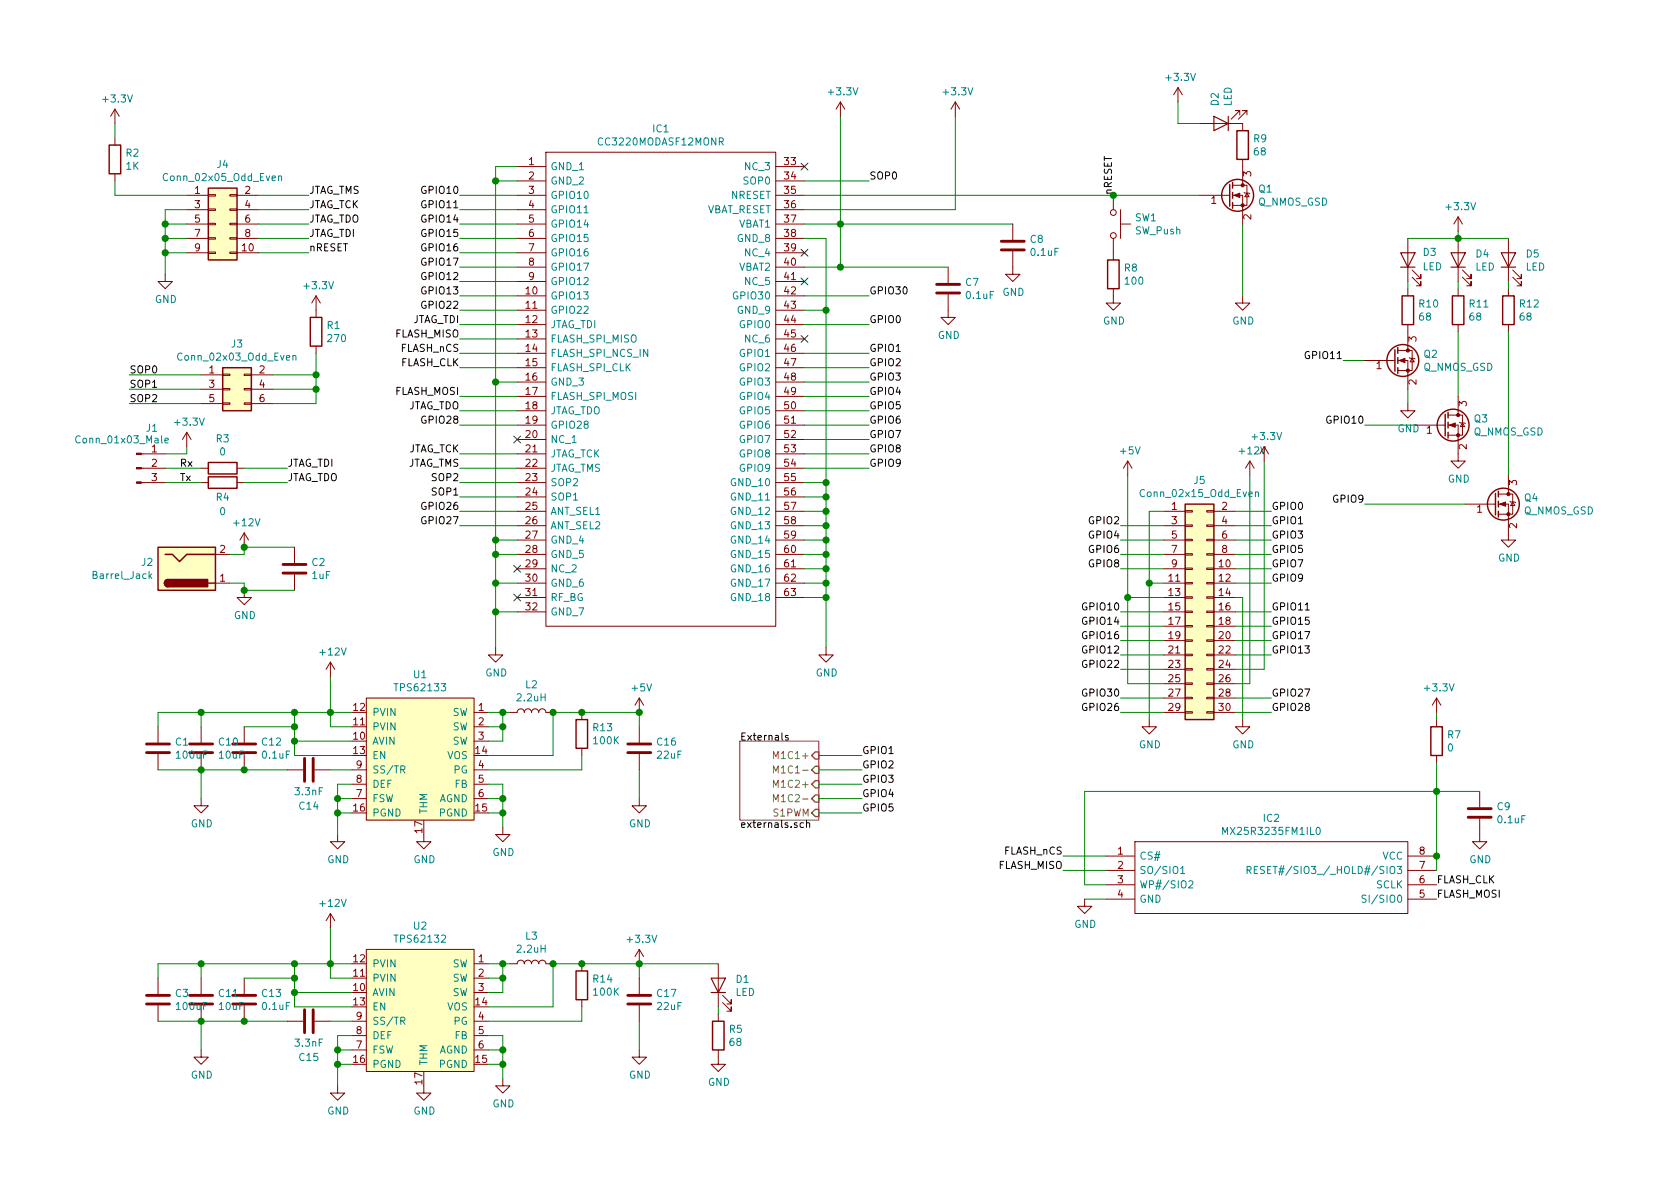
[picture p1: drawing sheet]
<svg xmlns="http://www.w3.org/2000/svg" width="297mm" height="210mm" viewBox="0 0 297 210" stroke-linecap="round" stroke-linejoin="round" font-family="sans-serif">
<g fill="none" stroke="#840000" stroke-width=".18">
<path d="M20.3 19.3v2.5M20.3 19.3l-.7 1.3M20.3 19.3l.8 1.3M148.6 18l-.8 1.3M148.6 18v2.6M148.6 18l.8 1.3M168.9 18l-.8 1.3M168.9 18v2.6M168.9 18l.8 1.3M208.3 15.5l-.8 1.3M208.3 15.5v2.5M208.3 15.5l.7 1.3"/>
<path d="M20.3 24.4v1.2M20.3 30.7v1.3M33 34.5h3.8M33 37.1h3.8M33 39.6h3.8M36.8 39.5h1.3v.2h-1.3zM36.8 37h1.3v.2h-1.3zM36.8 34.4h1.3v.3h-1.3zM40.6 39.5h1.3v.2h-1.3zM40.6 37h1.3v.2h-1.3zM40.6 34.4h1.3v.3h-1.3zM41.9 34.5h3.8"/>
<path d="M41.9 37.1h3.8M41.9 39.6h3.8M91.4 29.5h5.1M91.4 32h5.1M91.4 34.5h5.1M91.4 37.1h5.1M91.4 39.6h5.1M96.5 26.9h40.7v83.8h-40.7zM137.2 29.5h5M137.2 32h5M137.2 34.5h5M137.2 37.1h5"/>
<path d="M137.2 39.6h5M179.1 39.6v2.8M196.8 34.5v2.6M198.1 39.6h1.8M198.1 37.1v5.1M212.1 34.5h5.1M212.1 21.8h7.6v1.3M217.2 34.5h.2M217.9 34.5h1.8v5.1M217.9 32.8h1.8M219.2 20.3v-.7h-.8h.8l-1.5 1.5M219.7 32.8h.8v3.5h-2.6"/>
<path d="M219.7 28.2v4.6M220 34l.1 .2h.8l.1 .1M220.5 20.3v-.7h-.8h.8l-1.6 1.5M220.5 34.2l.4 .6h-.8zM257.8 38.3v2.6M257.8 38.3l-.8 1.3M257.8 38.3l.8 1.3M29.2 48.5v1.3h1.3l-1.3 1.2-1.3-1.2h1.3M33 42.2h3.8M33 44.7h3.8M36.8 44.6h1.3v.2h-1.3zM36.8 42h1.3v.3h-1.3z"/>
<path d="M40.6 44.6h1.3v.2h-1.3zM40.6 42h1.3v.3h-1.3zM41.9 42.2h3.8M41.9 44.7h3.8M55.9 52.3v3.8M55.9 52.3l-.8 1.3M55.9 52.3l.7 1.3M91.4 52.3h5.1M91.4 54.9h5.1M91.4 57.4h5.1M91.4 59.9h5.1M91.4 42.2h5.1"/>
<path d="M91.4 44.7h5.1M91.4 47.2h5.1M91.4 49.8h5.1M137.2 52.3h5M137.2 54.9h5M137.2 57.4h5M137.2 59.9h5M137.2 42.2h5M137.2 44.7h5M137.2 47.2h5M137.2 49.8h5M167.6 52.1v4h1.3l-1.3 1.3-1.2-1.3h1.2"/>
<path d="M167.6 47.2v2.8M179.1 44.4v4.1h1.2l-1.2 1.3-1.3-1.3h1.3M196.8 51v2.6h1.3l-1.3 1.3-1.2-1.3h1.2M196.8 42.2v3.8M219.7 52.3v1.3h1.3l-1.3 1.3-1.3-1.3h1.3M248.9 42.2v7.6M248.9 51v1.3M248.9 57.4v4.6M249.7 49l1.5 1.5v-.7v.7h-.8M249.7 47.7l1.5 1.6v-.8v.8h-.8M257.8 42.2v7.6M257.8 51v1.3"/>
<path d="M257.8 57.4v1.3M258.6 49l1.5 1.5v-.7v.7h-.8M258.6 47.7l1.5 1.6v-.8v.8h-.8M266.7 42.2v7.6M266.7 51v1.3M266.7 57.4v1.3M267.5 49l1.5 1.5v-.7v.7h-.8M267.5 47.7l1.5 1.6v-.8v.8h-.8M33 76.4l-.7 1.3M33 76.4v2.6M33 76.4l.8 1.3M35.6 66.3h3.8"/>
<path d="M35.6 68.8h3.8M35.6 71.4h3.8M39.4 71.2h1.2v.3h-1.2zM39.4 68.7h1.2v.3h-1.2zM39.4 66.2h1.2v.2h-1.2zM43.2 71.2h1.2v.3h-1.2zM43.2 68.7h1.2v.3h-1.2zM43.2 66.2h1.2v.2h-1.2zM44.4 66.3h3.9M44.4 68.8h3.9M44.4 71.4h3.9M55.9 61.2v1.3"/>
<path d="M91.4 62.5h5.1M91.4 65h5.1M91.4 67.6h5.1M91.4 70.1h5.1M91.4 72.6h5.1M91.4 75.2h5.1M91.4 77.7h5.1M137.2 62.5h5M137.2 65h5M137.2 67.6h5M137.2 70.1h5M137.2 72.6h5"/>
<path d="M137.2 75.2h5M137.2 77.7h5M241.3 63.7h5.1M246.4 63.7h.2M247.1 63.7h1.8v5.1M247.1 62h1.8M248.9 71.4v1.2h1.3l-1.3 1.3-1.3-1.3h1.3M248.9 62h.8v3.5h-2.6M249.2 63.2l.1 .2h.8l.1 .1M249.7 63.4l.4 .6h-.8zM250.2 75.2h5.1M255.3 75.2h.2"/>
<path d="M256 75.2h1.8v6.3h1.3l-1.3 1.3-1.3-1.3h1.3M256 73.4h1.8M257.8 73.4h.8v3.6h-2.6M257.8 70.1v3.3M258.1 74.7l.1 .1h.8l.1 .1M258.6 74.8l.4 .6h-.8zM25 80.3h4.2M25 82.8h4.2M25 85.3h4.2M35.6 82.8h1.2M35.6 85.3h1.2M38.1 98h2.5"/>
<path d="M41.9 82.8h1.3M41.9 85.3h1.3M43.2 94.2l-.8 1.3M43.2 94.2v2.6M43.2 94.2l.7 1.3M52.1 96.8v2.8M91.4 80.3h5.1M91.4 82.8h5.1M91.4 85.3h5.1M91.4 87.9h5.1M91.4 90.4h5.1M91.4 93h5.1"/>
<path d="M91.4 95.5h5.1M91.4 98h5.1M137.2 80.3h5M137.2 82.8h5M137.2 85.3h5M137.2 87.9h5M137.2 90.4h5M137.2 93h5M137.2 95.5h5M137.2 98h5M199.4 81.5l-.8 1.3M199.4 81.5v2.6"/>
<path d="M199.4 81.5l.8 1.3M205.7 90.4h3.8M205.7 93h3.8M205.7 95.5h3.8M205.7 98h3.8M209.5 97.9h1.3v.3h-1.3zM209.5 95.4h1.3v.2h-1.3zM209.5 92.8h1.3v.3h-1.3zM209.5 90.3h1.3v.2h-1.3zM213.4 97.9h1.2v.3h-1.2zM213.4 95.4h1.2v.2h-1.2zM213.4 92.8h1.2v.3h-1.2z"/>
<path d="M213.4 90.3h1.2v.2h-1.2zM214.6 90.4h3.8M214.6 93h3.8M214.6 95.5h3.8M214.6 98h3.8M221 81.5l-.8 1.3M221 81.5v2.6M221 81.5l.7 1.3M224.3 80.3l-.8-1.3v2.5M259.1 89.1h5.1M264.2 89.1h.2M264.9 89.1h1.8v6.4h1.3l-1.3 1.3-1.3-1.3h1.3"/>
<path d="M264.9 87.4h1.8M266.7 87.4h.8v3.5h-2.6M266.7 84.1v3.3M267 88.6l.1 .2h.7l.2 .1M267.5 88.8l.3 .6h-.7zM38.1 103.1h2.5M43.2 104.4v1.3h1.2l-1.2 1.2-1.3-1.2h1.3M52.1 101.6v2.8M58.4 117.1l-.7 1.3M58.4 117.1v2.5M58.4 117.1l.8 1.3M87.6 114.5v1.3h1.3l-1.3 1.3-1.2-1.3h1.2"/>
<path d="M91.4 100.6h5.1M91.4 103.1h5.1M91.4 105.7h5.1M91.4 108.2h5.1M137.2 100.6h5M137.2 103.1h5M137.2 105.7h5M146 114.5v1.3h1.3l-1.3 1.3-1.2-1.3h1.2M205.7 100.6h3.8M205.7 103.1h3.8M205.7 105.7h3.8M205.7 108.2h3.8"/>
<path d="M205.7 110.7h3.8M205.7 113.3h3.8M205.7 115.8h3.8M205.7 118.4h3.8M209.5 118.2h1.3v.3h-1.3zM209.5 115.7h1.3v.2h-1.3zM209.5 113.2h1.3v.2h-1.3zM209.5 110.6h1.3v.3h-1.3zM209.5 108.1h1.3v.2h-1.3zM209.5 105.5h1.3v.3h-1.3zM209.5 103h1.3v.2h-1.3zM209.5 100.5h1.3v.2h-1.3z"/>
<path d="M213.4 118.2h1.2v.3h-1.2zM213.4 115.7h1.2v.2h-1.2zM213.4 113.2h1.2v.2h-1.2zM213.4 110.6h1.2v.3h-1.2zM213.4 108.1h1.2v.2h-1.2zM213.4 105.5h1.2v.3h-1.2zM213.4 103h1.2v.2h-1.2zM213.4 100.5h1.2v.2h-1.2zM214.6 100.6h3.8M214.6 103.1h3.8M214.6 105.7h3.8M214.6 108.2h3.8"/>
<path d="M214.6 110.7h3.8M214.6 113.3h3.8M214.6 115.8h3.8M214.6 118.4h3.8M27.9 128.5v2.8M27.9 133.3v2.8M35.6 128.5v2.8M35.6 133.3v2.8M43.2 128.5v2.8M43.2 133.3v2.8M50.8 136.1h2.8M55.6 136.1h2.8"/>
<path d="M62.2 136.1h2.6M62.2 138.7h2.6M64.8 123.4h19v21.6h-19zM83.8 126h2.6M83.8 128.5h2.6M83.8 131.1h2.6M83.8 136.1h2.6M83.8 138.7h2.6M90.2 126h1.2a.63 .63 0 0 1 .7-.7 .63 .63 0 0 1 .6 .7 .63 .63 0 0 1 .6-.7 .63 .63 0 0 1 .7 .7 .63 .63 0 0 1 .6-.7 .63 .63 0 0 1 .6 .7 .63 .63 0 0 1 .7-.7 .63 .63 0 0 1 .6 .7h1.3M102.9 126v1.2M102.9 132.3v1.3M113 123.4v2.6"/>
<path d="M113 128.5v2.8M113 133.3v2.8M113 123.4l-.7 1.3M113 123.4l.8 1.3M203.2 127.2v1.3h1.3l-1.3 1.3-1.3-1.3h1.3M205.7 120.9h3.8M205.7 123.4h3.8M205.7 126h3.8M209.5 125.9h1.3v.2h-1.3zM209.5 123.3h1.3v.3h-1.3zM209.5 120.8h1.3v.2h-1.3zM213.4 125.9h1.2v.2h-1.2z"/>
<path d="M213.4 123.3h1.2v.3h-1.2zM213.4 120.8h1.2v.2h-1.2zM214.6 120.9h3.8M214.6 123.4h3.8M214.6 126h3.8M219.7 127.2v1.3h1.3l-1.3 1.3-1.3-1.3h1.3M254 123.4v2.6M254 127.2v1.3M254 133.6v1.3M254 123.4l-.8 1.3M254 123.4l.8 1.3M261.6 139.9v2.8"/>
<path d="M35.6 141.2v1.3h1.2l-1.2 1.3-1.3-1.3h1.3M59.7 147.6v1.2h1.3l-1.3 1.3-1.3-1.3h1.3M62.2 141.2h2.6M74.9 147.6v1.2h1.3l-1.3 1.3-1.2-1.3h1.2M83.8 141.2h2.6M88.9 146.3v1.3h1.3l-1.3 1.2-1.3-1.2h1.3M113 141.2v1.3h1.3l-1.3 1.3-1.2-1.3h1.2M191.8 159v1.3h1.2l-1.2 1.2-1.3-1.2h1.3M195.6 151.4h5.1M195.6 153.9h5.1M195.6 156.5h5.1M195.6 159h5.1"/>
<path d="M200.7 148.8h48.2v12.7h-48.2zM248.9 151.4h5.1M248.9 153.9h5.1M248.9 156.5h5.1M248.9 159h5.1M261.6 144.8v4h1.3l-1.3 1.3-1.3-1.3h1.3M27.9 173v2.8M27.9 177.8v2.8M35.6 173v2.8M35.6 177.8v2.8M43.2 173v2.8M43.2 177.8v2.8"/>
<path d="M58.4 161.5v2.6M58.4 161.5l-.7 1.3M58.4 161.5l.8 1.3M64.8 167.9h19v21.6h-19zM83.8 170.4h2.6M83.8 173h2.6M83.8 175.5h2.6M90.2 170.4h1.2a.63 .63 0 0 1 .7-.6 .63 .63 0 0 1 .6 .6 .63 .63 0 0 1 .6-.6 .63 .63 0 0 1 .7 .6 .63 .63 0 0 1 .6-.6 .63 .63 0 0 1 .6 .6 .63 .63 0 0 1 .7-.6 .63 .63 0 0 1 .6 .6h1.3M102.9 170.4v1.3M102.9 176.8v1.2M113 167.9v2.5M113 173v2.8"/>
<path d="M113 177.8v2.8M113 167.9l-.7 1.3M113 167.9l.8 1.3M127 170.4v7.6M127 179.3v1.3M127.8 177.3l1.5 1.5v-.8v.8h-.8M127.8 176l1.5 1.5v-.7v.7h-.8M35.6 185.7v1.2h1.2l-1.2 1.3-1.3-1.3h1.3M50.8 180.6h2.8M55.6 180.6h2.8M59.7 192v1.3h1.3l-1.3 1.3-1.3-1.3h1.3M62.2 180.6h2.6"/>
<path d="M62.2 183.1h2.6M62.2 185.7h2.6M74.9 192v1.3h1.3l-1.3 1.3-1.2-1.3h1.2M83.8 180.6h2.6M83.8 183.1h2.6M83.8 185.7h2.6M88.9 190.7v1.3h1.3l-1.3 1.3-1.3-1.3h1.3M113 185.7v1.2h1.3l-1.3 1.3-1.2-1.3h1.2M127 185.7v2.5h1.3l-1.3 1.3-1.3-1.3h1.3"/>
<circle cx="196.9" cy="37.6" r=".51"/>
<circle cx="196.9" cy="41.7" r=".51"/>
</g>
<g fill="none" stroke="#008484" stroke-width=".18">
<path d="M49.3 31.2l.1-.1 .3 .1 .1 .7M49.3 31.1v.8M103.3 37.6h.7M29.2 77.9l.6-.1-.1-.3h-.4l-.1 .2v.6h.5M51.8 63l.2-.1h.3v.8M51.8 62.9v.8M222 87.1l.1-.1h.4v.8M222 87v.8M26.5 101.8l.3 .5M26.8 101.5l-.4 .4M70.9 136.1l.6-.1 .1-.1-.1-.3-.2-.2h-.4v1.3M71.2 136.1l.4 .6"/>
<path d="M208.7 153.6l.4-.4v1.3M208.7 154.5h.8M210.2 155.9l.5-.2 .2 .2v.2v.2l-.8 .7h.8M216.2 147.6v-1.3l.4 .9 .4-.9v1.3M220.5 153.9l.6-.1 .1-.5-.2-.1h-.5v1.3M220.8 153.9l.4 .6M221.8 153.8h.4M222.4 153.2h-.6v1.3h.6M223.6 153.3l-.5-.1-.2 .1 .1 .5 .5 .2 .1 .2-.3 .3-.4-.1M232.8 146.4l.2-.1a.67 .67 0 0 1 .4 .6 .67 .67 0 0 1-.4 .7l-.3-.5zM241.5 158.4l-.5-.1-.1 .1v.4l.5 .2 .1 .3-.2 .3-.5-.1M70.9 180.5h.6l.1-.2-.1-.3-.2-.1h-.4v1.2"/>
<path d="M71.2 180.5l.4 .6"/>
</g>
<g fill="none" stroke="#008400" stroke-width=".18">
<path d="M208.3 18v3.8h3.8M20.3 32v2.5h12.7M20.3 21.8v2.6M29.2 39.6h3.8M33 37.1h-3.8v11.4M45.7 39.6h8.9M45.7 37.1h8.9M45.7 34.5h8.9M81.3 39.6h10.1M81.3 37.1h10.1M81.3 34.5h10.1M87.6 32h3.8"/>
<path d="M91.4 29.5h-3.8v85M142.2 32h11.5M142.2 39.6h36.9M142.2 34.5h69.9M148.6 20.6v26.6M168.9 20.6v16.5h-26.7M219.7 39.6v12.7M29.2 42.2h3.8M29.2 44.7h3.8M45.7 42.2h8.9M45.7 44.7h8.9M81.3 42.2h10.1"/>
<path d="M81.3 54.9h10.1M81.3 44.7h10.1M81.3 47.2h10.1M81.3 49.8h10.1M81.3 52.3h10.1M81.3 57.4h10.1M81.3 59.9h10.1M142.2 42.2h3.8v72.3M142.2 54.9h3.8M142.2 47.2h25.4M142.2 52.3h11.5M142.2 57.4h11.5"/>
<path d="M248.9 42.2h17.8M248.9 49.8v1.2M257.8 40.9v1.3M257.8 49.8v1.2M257.8 58.7v11.4M266.7 49.8v1.2M266.7 58.7v25.4M22.9 66.3h12.7M22.9 68.8h12.7M22.9 71.4h12.7M33 79v1.3h-3.8M48.3 66.3h7.6"/>
<path d="M48.3 68.8h7.6M55.9 62.5v8.9h-7.6M81.3 62.5h10.1M81.3 65h10.1M81.3 70.1h10.1M81.3 72.6h10.1M81.3 75.2h10.1M87.6 67.6h3.8M142.2 67.6h11.5M142.2 62.5h11.5M142.2 65h11.5M142.2 70.1h11.5"/>
<path d="M142.2 72.6h11.5M142.2 75.2h11.5M142.2 77.7h11.5M237.5 63.7h3.8M241.3 75.2h8.9M248.9 68.8v2.6M29.2 85.3h6.4M29.2 82.8h6.4M43.2 85.3h7.6M43.2 82.8h7.6M52.1 96.8h-8.9v1.2h-2.6M81.3 85.3h10.1"/>
<path d="M81.3 87.9h10.1M81.3 90.4h10.1M81.3 93h10.1M81.3 80.3h10.1M81.3 82.8h10.1M87.6 95.5h3.8M87.6 98h3.8M142.2 95.5h3.8M142.2 98h3.8M142.2 85.3h3.8M142.2 87.9h3.8M142.2 90.4h3.8"/>
<path d="M142.2 93h3.8M142.2 80.3h11.5M142.2 82.8h11.5M198.1 95.5h7.6M198.1 98h7.6M198.1 93h7.6M199.4 84.1v36.8h6.3M205.7 90.4h-2.5v36.8M218.4 95.5h6.4M218.4 98h6.4M218.4 90.4h6.4M218.4 93h6.4"/>
<path d="M221 84.1v36.8h-2.6M223.5 81.5v36.9h-5.1M241.3 89.1h17.8M40.6 103.1h2.6v1.3h8.9M58.4 119.6v8.9h3.8M87.6 103.1h3.8M87.6 108.2h3.8M142.2 103.1h3.8M142.2 100.6h3.8M142.2 105.7h3.8M198.1 108.2h7.6M198.1 100.6h7.6"/>
<path d="M198.1 110.7h7.6M198.1 113.3h7.6M198.1 115.8h7.6M198.1 118.4h7.6M199.4 105.7h6.3M203.2 103.1h2.5M218.4 103.1h6.4M218.4 108.2h6.4M218.4 100.6h6.4M218.4 105.7h1.3v21.5M218.4 110.7h6.4M218.4 113.3h6.4"/>
<path d="M218.4 115.8h6.4M27.9 136.1h22.9M35.6 126v2.5M35.6 136.1v5.1M43.2 128.5h8.9M52.1 131.1h10.1M52.1 126v7.6h10.1M58.4 136.1h3.8M62.2 126h-34.3v2.5M62.2 138.7h-2.5v8.9M86.4 126h3.8M86.4 138.7h2.5v7.6"/>
<path d="M86.4 128.5h2.5M88.9 126v5.1h-2.5M102.9 133.6v2.5h-16.5M113 128.5v-2.5h-15.2v7.6h-11.4M113 136.1v5.1M144.8 133.6h7.6M144.8 136.1h7.6M144.8 138.7h7.6M198.1 123.4h7.6M198.1 126h7.6M218.4 123.4h6.4M218.4 126h6.4"/>
<path d="M254 126v1.2M254 134.9v19M261.6 139.9h-69.8v16.6h3.8M59.7 141.2h2.5M59.7 143.8h2.5M86.4 141.2h2.5M86.4 143.8h2.5M144.8 141.2h7.6M144.8 143.8h7.6M188 151.4h7.6M188 153.9h7.6M191.8 159h3.8"/>
<path d="M35.6 170.4v2.6M43.2 173h8.9M52.1 170.4v7.6h10.1M52.1 175.5h10.1M58.4 164.1v8.9h3.8M62.2 170.4h-34.3v2.6M86.4 170.4h3.8M86.4 173h2.5M88.9 170.4v5.1h-2.5M102.9 178v2.6h-16.5M113 170.4v2.6M127 170.4h-29.2v7.6h-11.4"/>
<path d="M127 178v1.3M27.9 180.6h22.9M35.6 180.6v5.1M58.4 180.6h3.8M59.7 185.7h2.5M59.7 188.2h2.5M62.2 183.1h-2.5v8.9M86.4 183.1h2.5v7.6M86.4 185.7h2.5M86.4 188.2h2.5M113 180.6v5.1"/>
</g>
<g fill="#008400" stroke="#008400" stroke-width=".25">
<circle cx="87.6" cy="95.5" r=".51"/>
<circle cx="87.6" cy="98" r=".51"/>
<circle cx="87.6" cy="103.1" r=".51"/>
<circle cx="87.6" cy="108.2" r=".51"/>
<circle cx="146.1" cy="87.9" r=".51"/>
<circle cx="146.1" cy="90.4" r=".51"/>
<circle cx="146.1" cy="93" r=".51"/>
<circle cx="146.1" cy="95.5" r=".51"/>
<circle cx="146.1" cy="98" r=".51"/>
<circle cx="148.6" cy="39.6" r=".51"/>
<circle cx="148.6" cy="47.2" r=".51"/>
<circle cx="29.2" cy="44.7" r=".51"/>
<circle cx="29.2" cy="42.2" r=".51"/>
<circle cx="29.2" cy="39.6" r=".51"/>
<circle cx="43.2" cy="96.8" r=".51"/>
<circle cx="43.2" cy="104.4" r=".51"/>
<circle cx="254" cy="151.4" r=".51"/>
<circle cx="254" cy="139.9" r=".51"/>
<circle cx="257.8" cy="42.2" r=".51"/>
<circle cx="199.4" cy="105.7" r=".51"/>
<circle cx="203.2" cy="103.1" r=".51"/>
<circle cx="55.9" cy="68.8" r=".51"/>
<circle cx="55.9" cy="66.3" r=".51"/>
<circle cx="196.9" cy="34.5" r=".51"/>
<circle cx="88.9" cy="126" r=".51"/>
<circle cx="97.8" cy="126" r=".51"/>
<circle cx="102.9" cy="126" r=".51"/>
<circle cx="43.2" cy="136.1" r=".51"/>
<circle cx="52.1" cy="131.1" r=".51"/>
<circle cx="58.4" cy="126" r=".51"/>
<circle cx="52.1" cy="128.5" r=".51"/>
<circle cx="52.1" cy="126" r=".51"/>
<circle cx="59.7" cy="141.2" r=".51"/>
<circle cx="59.7" cy="143.8" r=".51"/>
<circle cx="88.9" cy="141.2" r=".51"/>
<circle cx="88.9" cy="143.8" r=".51"/>
<circle cx="35.6" cy="136.1" r=".51"/>
<circle cx="113" cy="126" r=".51"/>
<circle cx="88.9" cy="170.4" r=".51"/>
<circle cx="97.8" cy="170.4" r=".51"/>
<circle cx="102.9" cy="170.4" r=".51"/>
<circle cx="43.2" cy="180.6" r=".51"/>
<circle cx="52.1" cy="175.5" r=".51"/>
<circle cx="58.4" cy="170.4" r=".51"/>
<circle cx="52.1" cy="173" r=".51"/>
<circle cx="52.1" cy="170.4" r=".51"/>
<circle cx="59.7" cy="185.7" r=".51"/>
<circle cx="59.7" cy="188.2" r=".51"/>
<circle cx="88.9" cy="185.7" r=".51"/>
<circle cx="88.9" cy="188.2" r=".51"/>
<circle cx="35.6" cy="180.6" r=".51"/>
<circle cx="113" cy="170.4" r=".51"/>
<circle cx="88.9" cy="128.5" r=".51"/>
<circle cx="88.9" cy="173" r=".51"/>
<circle cx="35.6" cy="170.4" r=".51"/>
<circle cx="35.6" cy="126" r=".51"/>
<circle cx="87.6" cy="32" r=".51"/>
<circle cx="87.6" cy="67.6" r=".51"/>
<circle cx="146.1" cy="100.6" r=".51"/>
<circle cx="146.1" cy="103.1" r=".51"/>
<circle cx="146.1" cy="105.7" r=".51"/>
<circle cx="146.1" cy="54.9" r=".51"/>
<circle cx="146.1" cy="85.3" r=".51"/>
</g>
<g fill="none" stroke="#000084" stroke-width=".18">
<path d="M141.6 28.8l1.2 1.3M142.8 28.8l-1.2 1.3M141.6 44.1l1.2 1.2M141.6 49.2l1.2 1.2M141.6 59.3l1.2 1.2M142.8 49.2l-1.2 1.2M142.8 44.1l-1.2 1.2M142.8 59.3l-1.2 1.2M90.8 77.1l1.2 1.2M92 77.1l-1.2 1.2M90.8 100l1.2 1.2M92 100l-1.2 1.2"/>
<path d="M90.8 105l1.2 1.3M92 105l-1.2 1.3"/>
</g>
<g fill="none" stroke="#840000" stroke-width=".51">
<path d="M165.6 51.8h4.1M165.6 50.3h4.1M177 44.2h4.1M177 42.7h4.1M50 99.8h4.1M50 101.3h4.1M25.9 133.1h4.1M25.9 131.6h4.1M33.5 133.1h4.1M33.5 131.6h4.1M41.1 133.1h4.1M41.1 131.6h4.1"/>
<path d="M53.8 134.1v4.1M55.4 134.1v4.1M111 133.1h4.1M111 131.6h4.1M259.6 144.5h4.1M259.6 143h4.1M25.9 177.5h4.1M25.9 176h4.1M33.5 177.5h4.1M33.5 176h4.1M41.1 177.5h4.1M41.1 176h4.1"/>
<path d="M53.8 178.6v4M55.4 178.6v4M111 177.5h4.1M111 176h4.1"/>
</g>
<g fill="none" stroke="#840000" stroke-width=".25">
<path d="M19.3 25.6h2v5.1h-2zM36.8 33.3h5.1v12.7h-5.1zM217.4 32.6v3.8M217.9 32.3v1M217.9 34v1M217.9 35.8v1M218.7 23.1h2v5.1h-2zM54.9 56.1h2v5.1h-2zM195.8 46h2.1v5h-2.1zM247.9 52.3h2v5.1h-2zM256.8 52.3h2v5.1h-2zM265.7 52.3h2v5.1h-2z"/>
<path d="M39.4 65h5v7.6h-5zM246.6 61.8v3.9M247.1 61.5v1M247.1 63.2v1.1M247.1 65v1M255.5 73.3v3.8M256 72.9v1M256 74.7v1M256 76.4v1.1M27.9 96.8h10.2v7.6h-10.2zM29.2 98h1.3l1.2 1.3 1.3-1.3h5.1M36.8 81.8h5.1v2h-5.1z"/>
<path d="M36.8 84.3h5.1v2.1h-5.1zM209.5 89.1h5.1v38.1h-5.1zM264.4 87.2v3.9M264.9 86.9v1M264.9 88.6v1.1M264.9 90.4v1M29.7 102.5a.63 .63 0 0 0-.6 .6 .63 .63 0 0 0 .6 .7M36.8 103.1h1.3M101.9 127.2h2v5.1h-2zM253 128.5h2v5.1h-2zM101.9 171.7h2v5.1h-2zM126 180.6h2v5.1h-2z"/>
<circle cx="218.8" cy="34.5" r="2.82"/>
<circle cx="248" cy="63.7" r="2.82"/>
<circle cx="256.9" cy="75.2" r="2.82"/>
<circle cx="265.8" cy="89.1" r="2.82"/>
</g>
<path d="M214.6 20.6l2.6 1.2-2.6 1.3zM217.2 20.6v2.5M247.6 44.7h2.6l-1.3 2.5zM247.6 47.2h2.6M256.5 44.7h2.6l-1.3 2.5zM256.5 47.2h2.6M265.4 44.7h2.6l-1.3 2.5zM265.4 47.2h2.6M125.7 173h2.6l-1.3 2.5zM125.7 175.5h2.6" fill="none" stroke="#840000" stroke-width=".2"/>
<g fill="#ffffc2" stroke="#ffffc2" stroke-width=".18">
<path d="M36.8 33.3h5.1v12.7h-5.1z"/>
<path d="M39.4 65h5v7.6h-5z"/>
<path d="M27.9 96.8h10.2v7.6h-10.2z"/>
<path d="M209.5 89.1h5.1v38.1h-5.1z"/>
<path d="M64.8 123.4h19v21.6h-19z"/>
<path d="M64.8 167.9h19v21.6h-19z"/>
</g>
<g fill="#840000" stroke="#840000" stroke-width=".25">
<path d="M29.3 102.7l.4-.2v1.3a.64 .64 0 0 1-.6-.4 .64 .64 0 0 1 .2-.7z"/>
<path d="M29.7 102.5h7v1.3h-7z"/>
</g>
<g fill="#840000" stroke="#840000" stroke-width=".18">
<path d="M24.1 85.2h.9v.3h-.9z"/>
<path d="M24.1 82.7h.9v.2h-.9z"/>
<path d="M24.1 80.1h.9v.3h-.9z"/>
<path d="M247.4 63.7l1-.3v.7z"/>
<path d="M256.3 75.2l1-.4v.8z"/>
<path d="M265.2 89.1l1-.3v.7z"/>
<path d="M218.2 34.5l1-.3v.7z"/>
<circle cx="248.9" cy="65.5" r=".28"/>
<circle cx="248.9" cy="62" r=".28"/>
<circle cx="257.8" cy="77" r=".28"/>
<circle cx="257.8" cy="73.4" r=".28"/>
<circle cx="266.7" cy="90.9" r=".28"/>
<circle cx="266.7" cy="87.4" r=".28"/>
<circle cx="219.7" cy="36.3" r=".28"/>
<circle cx="219.7" cy="32.8" r=".28"/>
</g>
<path d="M230.8 107.9h.7M139.3 130.1l-.3-.1-.1 .2v.2l.4 .1v.3h-.4M142.1 145.5h-.4l-.2 .2 .1 .6h.5M142.6 145.6l.2-.1h.3l.1 .8M142.6 145.1v1.2" fill="none" stroke="#000" stroke-width=".18"/>
<path d="M130.8 131.1h14v13.9h-14z" fill="none" stroke="#840084" stroke-width=".18"/>
<path d="M136.8 139.2v-1.2l.4 .9 .4-.9v1.2M136.8 136.7v-1.3l.4 .9 .4-.9v1.3M136.8 134.2v-1.3l.4 .9 .4-.9v1.3M136.8 141.8v-1.3l.4 .9 .4-.9v1.3" fill="none" stroke="#848400" stroke-width=".18"/>
<path d="M144.1 138h.7v1.3h-.7l-.6-.6zM144.1 135.5h.7v1.3h-.7l-.6-.7zM144.1 133h.7v1.2h-.7l-.6-.6zM144.1 140.6h.7v1.3h-.7l-.6-.7zM144.1 143.1h.7v1.3h-.7l-.6-.6z" fill="none" stroke="#848400" stroke-width=".25"/>
<g font-size="1.8" fill="#008484">
<text x="146.6" y="16.9">+3.3V</text>
<text x="167" y="16.9">+3.3V</text>
<text x="206.3" y="14.3">+3.3V</text>
<text x="18.4" y="18.1">+3.3V</text>
<text x="115.5" y="23.4">IC1</text>
<text x="215.5" y="18.7" transform="rotate(-90 215.5 18.7)">D2</text>
<text x="217.8" y="18.8" transform="rotate(-90 217.8 18.8)">LED</text>
<text x="22.3" y="27.7">R2</text>
<text x="38.4" y="29.7">J4</text>
<text x="106.1" y="25.7">CC3220MODASF12MONR</text>
<text x="221.7" y="25.2">R9</text>
<text x="221.8" y="27.5">68</text>
<text x="22.3" y="30">1K</text>
<text x="29.3" y="32">Conn_02x05_Odd_Even</text>
<text x="97.3" y="30.1">GND_1</text>
<text x="97.3" y="32.6">GND_2</text>
<text x="97.3" y="35.2">GPIO10</text>
<text x="129.2" y="35.2">NRESET</text>
<text x="131.7" y="32.6">SOP0</text>
<text x="131.9" y="30.1">NC_3</text>
<text x="222.6" y="34.1">Q1</text>
<text x="97.3" y="37.7">GPIO11</text>
<text x="97.3" y="40.3">GPIO14</text>
<text x="124.7" y="37.7">VBAT_RESET</text>
<text x="130.6" y="40.3">VBAT1</text>
<text x="200.7" y="39.1">SW1</text>
<text x="200.7" y="41.4">SW_Push</text>
<text x="222.4" y="36.4">Q_NMOS_GSD</text>
<text x="255.9" y="37.2">+3.3V</text>
<text x="97.3" y="42.8">GPIO15</text>
<text x="97.3" y="45.3">GPIO16</text>
<text x="97.3" y="47.9">GPIO17</text>
<text x="130.5" y="42.8">GND_8</text>
<text x="130.6" y="47.9">VBAT2</text>
<text x="131.9" y="45.3">NC_4</text>
<text x="182.2" y="42.9">C8</text>
<text x="182.4" y="45.3">0.1uF</text>
<text x="251.5" y="47.8">LED</text>
<text x="251.7" y="45.3">D3</text>
<text x="260.8" y="47.8">LED</text>
<text x="261" y="45.5">D4</text>
<text x="269.7" y="47.8">LED</text>
<text x="269.9" y="45.5">D5</text>
<text x="27.4" y="53.6">GND</text>
<text x="53.9" y="51.1">+3.3V</text>
<text x="97.3" y="53">GPIO13</text>
<text x="97.3" y="50.4">GPIO12</text>
<text x="130" y="53">GPIO30</text>
<text x="131.9" y="50.4">NC_5</text>
<text x="170.8" y="50.6">C7</text>
<text x="170.9" y="52.9">0.1uF</text>
<text x="177.2" y="52.3">GND</text>
<text x="198.8" y="48">R8</text>
<text x="199" y="50.3">100</text>
<text x="57.9" y="58.2">R1</text>
<text x="97.3" y="55.5">GPIO22</text>
<text x="97.3" y="58">JTAG_TDI</text>
<text x="130.5" y="55.5">GND_9</text>
<text x="131" y="58">GPIO0</text>
<text x="165.8" y="59.9">GND</text>
<text x="195" y="57.4">GND</text>
<text x="217.9" y="57.4">GND</text>
<text x="251" y="54.4">R10</text>
<text x="251" y="56.7">68</text>
<text x="259.9" y="54.4">R11</text>
<text x="259.9" y="56.7">68</text>
<text x="268.8" y="54.4">R12</text>
<text x="268.8" y="56.7">68</text>
<text x="31.9" y="63.8">Conn_02x03_Odd_Even</text>
<text x="40.9" y="61.5">J3</text>
<text x="58.1" y="60.5">270</text>
<text x="97.3" y="60.6">FLASH_SPI_MISO</text>
<text x="97.3" y="63.1">FLASH_SPI_NCS_IN</text>
<text x="97.3" y="65.7">FLASH_SPI_CLK</text>
<text x="131" y="63.1">GPIO1</text>
<text x="131" y="65.7">GPIO2</text>
<text x="131.9" y="60.6">NC_6</text>
<text x="251.6" y="65.6">Q_NMOS_GSD</text>
<text x="251.8" y="63.3">Q2</text>
<text x="97.3" y="68.2">GND_3</text>
<text x="97.3" y="70.7">FLASH_SPI_MOSI</text>
<text x="131" y="68.2">GPIO3</text>
<text x="131" y="70.7">GPIO4</text>
<text x="25.9" y="76.3">J1</text>
<text x="31.1" y="75.3">+3.3V</text>
<text x="97.3" y="73.3">JTAG_TDO</text>
<text x="97.3" y="75.8">GPIO28</text>
<text x="131" y="73.3">GPIO5</text>
<text x="131" y="75.8">GPIO6</text>
<text x="221.6" y="77.8">+3.3V</text>
<text x="260.5" y="77">Q_NMOS_GSD</text>
<text x="260.7" y="74.7">Q3</text>
<text x="13.9" y="78.4">Conn_01x03_Male</text>
<text x="38.3" y="78.2">R3</text>
<text x="38.9" y="80.5">0</text>
<text x="97.3" y="78.4">NC_1</text>
<text x="97.3" y="80.9">JTAG_TCK</text>
<text x="97.3" y="83.4">JTAG_TMS</text>
<text x="131" y="78.4">GPIO7</text>
<text x="131" y="80.9">GPIO8</text>
<text x="131" y="83.4">GPIO9</text>
<text x="198.2" y="80.4">+5V</text>
<text x="38.3" y="88.6">R4</text>
<text x="97.3" y="86">SOP2</text>
<text x="97.3" y="88.5">SOP1</text>
<text x="129.5" y="86">GND_10</text>
<text x="129.5" y="88.5">GND_11</text>
<text x="202" y="87.9">Conn_02x15_Odd_Even</text>
<text x="211.1" y="85.6">J5</text>
<text x="256" y="85.3">GND</text>
<text x="269.6" y="88.7">Q4</text>
<text x="38.9" y="91.1">0</text>
<text x="41.5" y="93.1">+12V</text>
<text x="97.3" y="91.1">ANT_SEL1</text>
<text x="97.3" y="93.6">ANT_SEL2</text>
<text x="129.5" y="91.1">GND_12</text>
<text x="129.5" y="93.6">GND_13</text>
<text x="269.4" y="91">Q_NMOS_GSD</text>
<text x="25.1" y="100.1">J2</text>
<text x="55.2" y="100.1">C2</text>
<text x="97.3" y="96.1">GND_4</text>
<text x="97.3" y="98.7">GND_5</text>
<text x="97.3" y="101.2">NC_2</text>
<text x="129.5" y="96.1">GND_14</text>
<text x="129.5" y="98.7">GND_15</text>
<text x="129.5" y="101.2">GND_16</text>
<text x="264.9" y="99.3">GND</text>
<text x="16.6" y="102.4">Barrel_Jack</text>
<text x="55.2" y="102.4">1uF</text>
<text x="97.3" y="103.8">GND_6</text>
<text x="97.3" y="106.3">RF_BG</text>
<text x="129.5" y="103.8">GND_17</text>
<text x="129.5" y="106.3">GND_18</text>
<text x="41.4" y="109.5">GND</text>
<text x="97.3" y="108.8">GND_7</text>
<text x="56.7" y="115.9">+12V</text>
<text x="73.2" y="119.9">U1</text>
<text x="85.8" y="119.6">GND</text>
<text x="144.2" y="119.6">GND</text>
<text x="70.1" y="122.2">TPS62133</text>
<text x="91.5" y="124">2.2uH</text>
<text x="93" y="121.7">L2</text>
<text x="111.8" y="122.3">+5V</text>
<text x="252" y="122.3">+3.3V</text>
<text x="31.1" y="131.8">C1</text>
<text x="38.8" y="131.8">C10</text>
<text x="46.4" y="131.8">C12</text>
<text x="65.8" y="131.7">AVIN</text>
<text x="65.8" y="129.2">PVIN</text>
<text x="65.8" y="126.6">PVIN</text>
<text x="80" y="126.6">SW</text>
<text x="80" y="129.2">SW</text>
<text x="80" y="131.7">SW</text>
<text x="104.9" y="129.3">R13</text>
<text x="105.1" y="131.6">100K</text>
<text x="116.2" y="131.8">C16</text>
<text x="256" y="130.6">R7</text>
<text x="31.3" y="134.2">100uF</text>
<text x="38.8" y="134.2">10uF</text>
<text x="46.5" y="134.2">0.1uF</text>
<text x="65.8" y="134.2">EN</text>
<text x="65.8" y="136.8">SS/TR</text>
<text x="79.1" y="134.2">VOS</text>
<text x="80.2" y="136.8">PG</text>
<text x="116.3" y="134.2">22uF</text>
<text x="201.4" y="132.3">GND</text>
<text x="217.9" y="132.3">GND</text>
<text x="256" y="132.9">0</text>
<text x="52.3" y="140.6">3.3nF</text>
<text x="53" y="143.2">C14</text>
<text x="65.8" y="141.9">FSW</text>
<text x="65.8" y="139.3">DEF</text>
<text x="77.6" y="141.9">AGND</text>
<text x="80.4" y="139.3">FB</text>
<text x="264.7" y="143.3">C9</text>
<text x="33.7" y="146.3">GND</text>
<text x="65.8" y="144.4">PGND</text>
<text x="75.6" y="144" transform="rotate(-90 75.6 144)">THM</text>
<text x="77.7" y="144.4">PGND</text>
<text x="111.2" y="146.3">GND</text>
<text x="216.8" y="147.6">MX25R3235FM1IL0</text>
<text x="223.4" y="145.3">IC2</text>
<text x="264.9" y="145.6">0.1uF</text>
<text x="57.9" y="152.6">GND</text>
<text x="73.1" y="152.6">GND</text>
<text x="87.1" y="151.4">GND</text>
<text x="201.4" y="152">CS#</text>
<text x="201.4" y="154.6">SO/SIO1</text>
<text x="223.8" y="154.6">RESET#/SIO3_/_HOLD#/SIO3</text>
<text x="244.4" y="152">VCC</text>
<text x="259.8" y="152.6">GND</text>
<text x="56.7" y="160.4">+12V</text>
<text x="201.4" y="157.1">WP#/SIO2</text>
<text x="201.4" y="159.6">GND</text>
<text x="242" y="159.6">SI/SIO0</text>
<text x="243.3" y="157.1">SCLK</text>
<text x="70.1" y="166.7">TPS62132</text>
<text x="73.2" y="164.4">U2</text>
<text x="93" y="166.2">L3</text>
<text x="111.1" y="166.7">+3.3V</text>
<text x="189.9" y="164.1">GND</text>
<text x="65.8" y="173.6">PVIN</text>
<text x="65.8" y="171.1">PVIN</text>
<text x="80" y="171.1">SW</text>
<text x="80" y="173.6">SW</text>
<text x="91.5" y="168.5">2.2uH</text>
<text x="104.9" y="173.8">R14</text>
<text x="130.2" y="173.8">D1</text>
<text x="31.1" y="176.3">C3</text>
<text x="31.3" y="178.6">100uF</text>
<text x="38.8" y="176.3">C11</text>
<text x="38.8" y="178.6">10uF</text>
<text x="46.4" y="176.3">C13</text>
<text x="46.5" y="178.6">0.1uF</text>
<text x="65.8" y="176.1">AVIN</text>
<text x="65.8" y="178.7">EN</text>
<text x="79.1" y="178.7">VOS</text>
<text x="80" y="176.1">SW</text>
<text x="105.1" y="176.1">100K</text>
<text x="116.2" y="176.3">C17</text>
<text x="116.3" y="178.6">22uF</text>
<text x="130" y="176.1">LED</text>
<text x="52.3" y="185.1">3.3nF</text>
<text x="65.8" y="183.8">DEF</text>
<text x="65.8" y="181.2">SS/TR</text>
<text x="80.2" y="181.2">PG</text>
<text x="80.4" y="183.8">FB</text>
<text x="129" y="182.6">R5</text>
<text x="129.1" y="185">68</text>
<text x="33.7" y="190.7">GND</text>
<text x="53" y="187.6">C15</text>
<text x="65.8" y="188.8">PGND</text>
<text x="65.8" y="186.3">FSW</text>
<text x="75.6" y="188.5" transform="rotate(-90 75.6 188.5)">THM</text>
<text x="77.6" y="186.3">AGND</text>
<text x="77.7" y="188.8">PGND</text>
<text x="111.2" y="190.7">GND</text>
<text x="57.9" y="197.1">GND</text>
<text x="73.1" y="197.1">GND</text>
<text x="87.1" y="195.8">GND</text>
<text x="125.2" y="192">GND</text>
</g>
<g font-size="1.8" fill="#840000">
<text x="93.5" y="29.2">1</text>
<text x="138.7" y="29.2">33</text>
<text x="34.4" y="34.3">1</text>
<text x="43.3" y="34.3">2</text>
<text x="93.5" y="31.7">2</text>
<text x="93.5" y="34.3">3</text>
<text x="138.7" y="31.7">34</text>
<text x="138.7" y="34.3">35</text>
<text x="221.2" y="31.2" transform="rotate(-90 221.2 31.2)">3</text>
<text x="34.4" y="36.8">3</text>
<text x="34.4" y="39.4">5</text>
<text x="34.4" y="41.9">7</text>
<text x="43.3" y="36.8">4</text>
<text x="43.3" y="39.4">6</text>
<text x="43.3" y="41.9">8</text>
<text x="93.5" y="36.8">4</text>
<text x="93.5" y="39.4">5</text>
<text x="93.5" y="41.9">6</text>
<text x="138.7" y="36.8">36</text>
<text x="138.7" y="39.4">37</text>
<text x="138.7" y="41.9">38</text>
<text x="214.1" y="36.1">1</text>
<text x="221.2" y="38.8" transform="rotate(-90 221.2 38.8)">2</text>
<text x="34.4" y="44.4">9</text>
<text x="42.8" y="44.4">10</text>
<text x="93.5" y="44.4">7</text>
<text x="93.5" y="47">8</text>
<text x="138.7" y="44.4">39</text>
<text x="138.7" y="47">40</text>
<text x="93" y="52.1">10</text>
<text x="93.5" y="49.5">9</text>
<text x="138.7" y="49.5">41</text>
<text x="138.7" y="52.1">42</text>
<text x="93" y="54.6">11</text>
<text x="93" y="57.1">12</text>
<text x="93" y="59.7">13</text>
<text x="138.7" y="54.6">43</text>
<text x="138.7" y="57.1">44</text>
<text x="138.7" y="59.7">45</text>
<text x="93" y="62.2">14</text>
<text x="93" y="64.8">15</text>
<text x="138.7" y="62.2">46</text>
<text x="138.7" y="64.8">47</text>
<text x="243.4" y="65.3">1</text>
<text x="250.4" y="60.4" transform="rotate(-90 250.4 60.4)">3</text>
<text x="37" y="66">1</text>
<text x="37" y="68.6">3</text>
<text x="37" y="71.1">5</text>
<text x="45.9" y="66">2</text>
<text x="45.9" y="68.6">4</text>
<text x="45.9" y="71.1">6</text>
<text x="93" y="67.3">16</text>
<text x="93" y="69.8">17</text>
<text x="138.7" y="67.3">48</text>
<text x="138.7" y="69.8">49</text>
<text x="250.4" y="68" transform="rotate(-90 250.4 68)">2</text>
<text x="259.3" y="71.9" transform="rotate(-90 259.3 71.9)">3</text>
<text x="93" y="72.4">18</text>
<text x="93" y="74.9">19</text>
<text x="93" y="77.5">20</text>
<text x="138.7" y="72.4">50</text>
<text x="138.7" y="74.9">51</text>
<text x="138.7" y="77.5">52</text>
<text x="247.1" y="76.4">GND 1</text>
<text x="26.8" y="80">1</text>
<text x="26.8" y="82.5">2</text>
<text x="93" y="80">21</text>
<text x="93" y="82.5">22</text>
<text x="138.7" y="80">53</text>
<text x="138.7" y="82.5">54</text>
<text x="219.3" y="80.4">+12V</text>
<text x="259.3" y="79.5" transform="rotate(-90 259.3 79.5)">2</text>
<text x="26.8" y="85.1">3</text>
<text x="93" y="85.1">23</text>
<text x="93" y="87.6">24</text>
<text x="138.7" y="85.1">55</text>
<text x="138.7" y="87.6">56</text>
<text x="268.2" y="85.8" transform="rotate(-90 268.2 85.8)">3</text>
<text x="93" y="90.2">25</text>
<text x="93" y="92.7">26</text>
<text x="93" y="95.2">27</text>
<text x="138.7" y="90.2">57</text>
<text x="138.7" y="92.7">58</text>
<text x="138.7" y="95.2">59</text>
<text x="207.2" y="90.2">1</text>
<text x="207.2" y="92.7">3</text>
<text x="207.2" y="95.2">5</text>
<text x="216.1" y="90.2">2</text>
<text x="216.1" y="92.7">4</text>
<text x="216.1" y="95.2">6</text>
<text x="261.1" y="90.7">1</text>
<text x="268.2" y="93.4" transform="rotate(-90 268.2 93.4)">2</text>
<text x="38.9" y="97.8">2</text>
<text x="93" y="97.8">28</text>
<text x="93" y="100.3">29</text>
<text x="138.7" y="97.8">60</text>
<text x="138.7" y="100.3">61</text>
<text x="207.2" y="97.8">7</text>
<text x="207.2" y="100.3">9</text>
<text x="215.6" y="100.3">10</text>
<text x="216.1" y="97.8">8</text>
<text x="38.9" y="102.9">1</text>
<text x="93" y="102.9">30</text>
<text x="93" y="105.4">31</text>
<text x="93" y="107.9">32</text>
<text x="138.7" y="102.9">62</text>
<text x="138.7" y="105.4">63</text>
<text x="206.7" y="102.9">11</text>
<text x="206.7" y="105.4">13</text>
<text x="206.7" y="107.9">15</text>
<text x="215.6" y="102.9">12</text>
<text x="215.6" y="105.4">14</text>
<text x="215.6" y="107.9">16</text>
<text x="206.7" y="110.5">17</text>
<text x="206.7" y="113">19</text>
<text x="215.6" y="110.5">18</text>
<text x="215.6" y="113">20</text>
<text x="206.7" y="115.6">21</text>
<text x="206.7" y="118.1">23</text>
<text x="215.6" y="115.6">22</text>
<text x="215.6" y="118.1">24</text>
<text x="62.5" y="125.7">12</text>
<text x="84.6" y="125.7">1</text>
<text x="206.7" y="120.6">25</text>
<text x="206.7" y="123.2">27</text>
<text x="206.7" y="125.7">29</text>
<text x="215.6" y="120.6">26</text>
<text x="215.6" y="123.2">28</text>
<text x="215.6" y="125.7">30</text>
<text x="62.5" y="130.8">10</text>
<text x="62.5" y="128.3">11</text>
<text x="84.6" y="128.3">2</text>
<text x="84.6" y="130.8">3</text>
<text x="62.5" y="133.3">13</text>
<text x="63" y="135.9">9</text>
<text x="84.1" y="133.3">14</text>
<text x="84.6" y="135.9">4</text>
<text x="62.5" y="143.5">16</text>
<text x="63" y="141">7</text>
<text x="63" y="138.4">8</text>
<text x="84.1" y="143.5">15</text>
<text x="84.6" y="138.4">5</text>
<text x="84.6" y="141">6</text>
<text x="74.7" y="147.3" transform="rotate(-90 74.7 147.3)">17</text>
<text x="197.6" y="151.1">1</text>
<text x="197.6" y="153.7">2</text>
<text x="251" y="151.1">8</text>
<text x="251" y="153.7">7</text>
<text x="197.6" y="156.2">3</text>
<text x="197.6" y="158.7">4</text>
<text x="251" y="156.2">6</text>
<text x="251" y="158.7">5</text>
<text x="62.5" y="172.7">11</text>
<text x="62.5" y="170.2">12</text>
<text x="84.6" y="170.2">1</text>
<text x="84.6" y="172.7">2</text>
<text x="62.5" y="175.3">10</text>
<text x="62.5" y="177.8">13</text>
<text x="84.1" y="177.8">14</text>
<text x="84.6" y="175.3">3</text>
<text x="63" y="185.4">7</text>
<text x="63" y="182.9">8</text>
<text x="63" y="180.3">9</text>
<text x="84.6" y="180.3">4</text>
<text x="84.6" y="182.9">5</text>
<text x="84.6" y="185.4">6</text>
<text x="62.5" y="188">16</text>
<text x="74.7" y="191.7" transform="rotate(-90 74.7 191.7)">17</text>
<text x="84.1" y="188">15</text>
</g>
<g font-size="1.8">
<text x="54.6" y="34.3">JTAG_TMS</text>
<text x="74.9" y="34.3">GPIO10</text>
<text x="153.7" y="31.7">SOP0</text>
<text x="196.6" y="34.5" transform="rotate(-90 196.6 34.5)">nRESET</text>
<text x="54.6" y="36.8">JTAG_TCK</text>
<text x="54.6" y="39.4">JTAG_TDO</text>
<text x="54.6" y="41.9">JTAG_TDI</text>
<text x="74.9" y="36.8">GPIO11</text>
<text x="74.9" y="39.4">GPIO14</text>
<text x="74.9" y="41.9">GPIO15</text>
<text x="54.6" y="44.4">nRESET</text>
<text x="74.9" y="44.4">GPIO16</text>
<text x="74.9" y="47">GPIO17</text>
<text x="74.9" y="49.5">GPIO12</text>
<text x="74.9" y="52.1">GPIO13</text>
<text x="153.7" y="52.1">GPIO30</text>
<text x="69.9" y="59.7">FLASH_MISO</text>
<text x="72.7" y="57.1">JTAG_TDI</text>
<text x="74.9" y="54.6">GPIO22</text>
<text x="153.7" y="57.1">GPIO0</text>
<text x="70.8" y="64.8">FLASH_CLK</text>
<text x="70.9" y="62.2">FLASH_nCS</text>
<text x="153.7" y="62.2">GPIO1</text>
<text x="153.7" y="64.8">GPIO2</text>
<text x="231.1" y="63.5">GPIO11</text>
<text x="22.9" y="66">SOP0</text>
<text x="22.9" y="68.6">SOP1</text>
<text x="22.9" y="71.1">SOP2</text>
<text x="69.9" y="69.8">FLASH_MOSI</text>
<text x="153.7" y="67.3">GPIO3</text>
<text x="153.7" y="69.8">GPIO4</text>
<text x="71.9" y="72.4">JTAG_TDO</text>
<text x="74.9" y="74.9">GPIO28</text>
<text x="153.7" y="72.4">GPIO5</text>
<text x="153.7" y="74.9">GPIO6</text>
<text x="153.7" y="77.5">GPIO7</text>
<text x="234.9" y="74.9">GPIO10</text>
<text x="31.7" y="82.5">Rx</text>
<text x="50.8" y="82.5">JTAG_TDI</text>
<text x="71.9" y="82.5">JTAG_TMS</text>
<text x="71.9" y="80">JTAG_TCK</text>
<text x="153.7" y="80">GPIO8</text>
<text x="153.7" y="82.5">GPIO9</text>
<text x="31.7" y="85.1">Tx</text>
<text x="50.8" y="85.1">JTAG_TDO</text>
<text x="76.6" y="85.1">SOP2</text>
<text x="76.6" y="87.6">SOP1</text>
<text x="235.9" y="88.9">GPIO9</text>
<text x="74.9" y="90.2">GPIO26</text>
<text x="74.9" y="92.7">GPIO27</text>
<text x="192.7" y="92.7">GPIO2</text>
<text x="192.7" y="95.2">GPIO4</text>
<text x="224.8" y="90.2">GPIO0</text>
<text x="224.8" y="92.7">GPIO1</text>
<text x="224.8" y="95.2">GPIO3</text>
<text x="192.7" y="97.8">GPIO6</text>
<text x="192.7" y="100.3">GPIO8</text>
<text x="224.8" y="97.8">GPIO5</text>
<text x="224.8" y="100.3">GPIO7</text>
<text x="191.7" y="107.9">GPIO10</text>
<text x="224.8" y="102.9">GPIO9</text>
<text x="224.8" y="107.9">GPIO11</text>
<text x="191.7" y="110.5">GPIO14</text>
<text x="191.7" y="113">GPIO16</text>
<text x="224.8" y="110.5">GPIO15</text>
<text x="224.8" y="113">GPIO17</text>
<text x="191.7" y="115.6">GPIO12</text>
<text x="191.7" y="118.1">GPIO22</text>
<text x="224.8" y="115.6">GPIO13</text>
<text x="191.7" y="125.7">GPIO26</text>
<text x="191.7" y="123.2">GPIO30</text>
<text x="224.8" y="123.2">GPIO27</text>
<text x="224.8" y="125.7">GPIO28</text>
<text x="130.8" y="131">Externals</text>
<text x="152.4" y="133.3">GPIO1</text>
<text x="152.4" y="135.9">GPIO2</text>
<text x="152.4" y="138.4">GPIO3</text>
<text x="152.4" y="141">GPIO4</text>
<text x="152.4" y="143.5">GPIO5</text>
<text x="130.8" y="146.4">externals.sch</text>
<text x="176.6" y="153.7">FLASH_MISO</text>
<text x="177.5" y="151.1">FLASH_nCS</text>
<text x="254" y="156.2">FLASH_CLK</text>
<text x="254" y="158.7">FLASH_MOSI</text>
</g>
<g font-size="1.8" fill="#848400">
<text x="137.5" y="134.2">M1C1+</text>
<text x="137.9" y="136.8">M1C1-</text>
<text x="137.5" y="139.3">M1C2+</text>
<text x="137.9" y="141.9">M1C2-</text>
<text x="136.8" y="144.4">S1PWM</text>
</g>
</svg>
